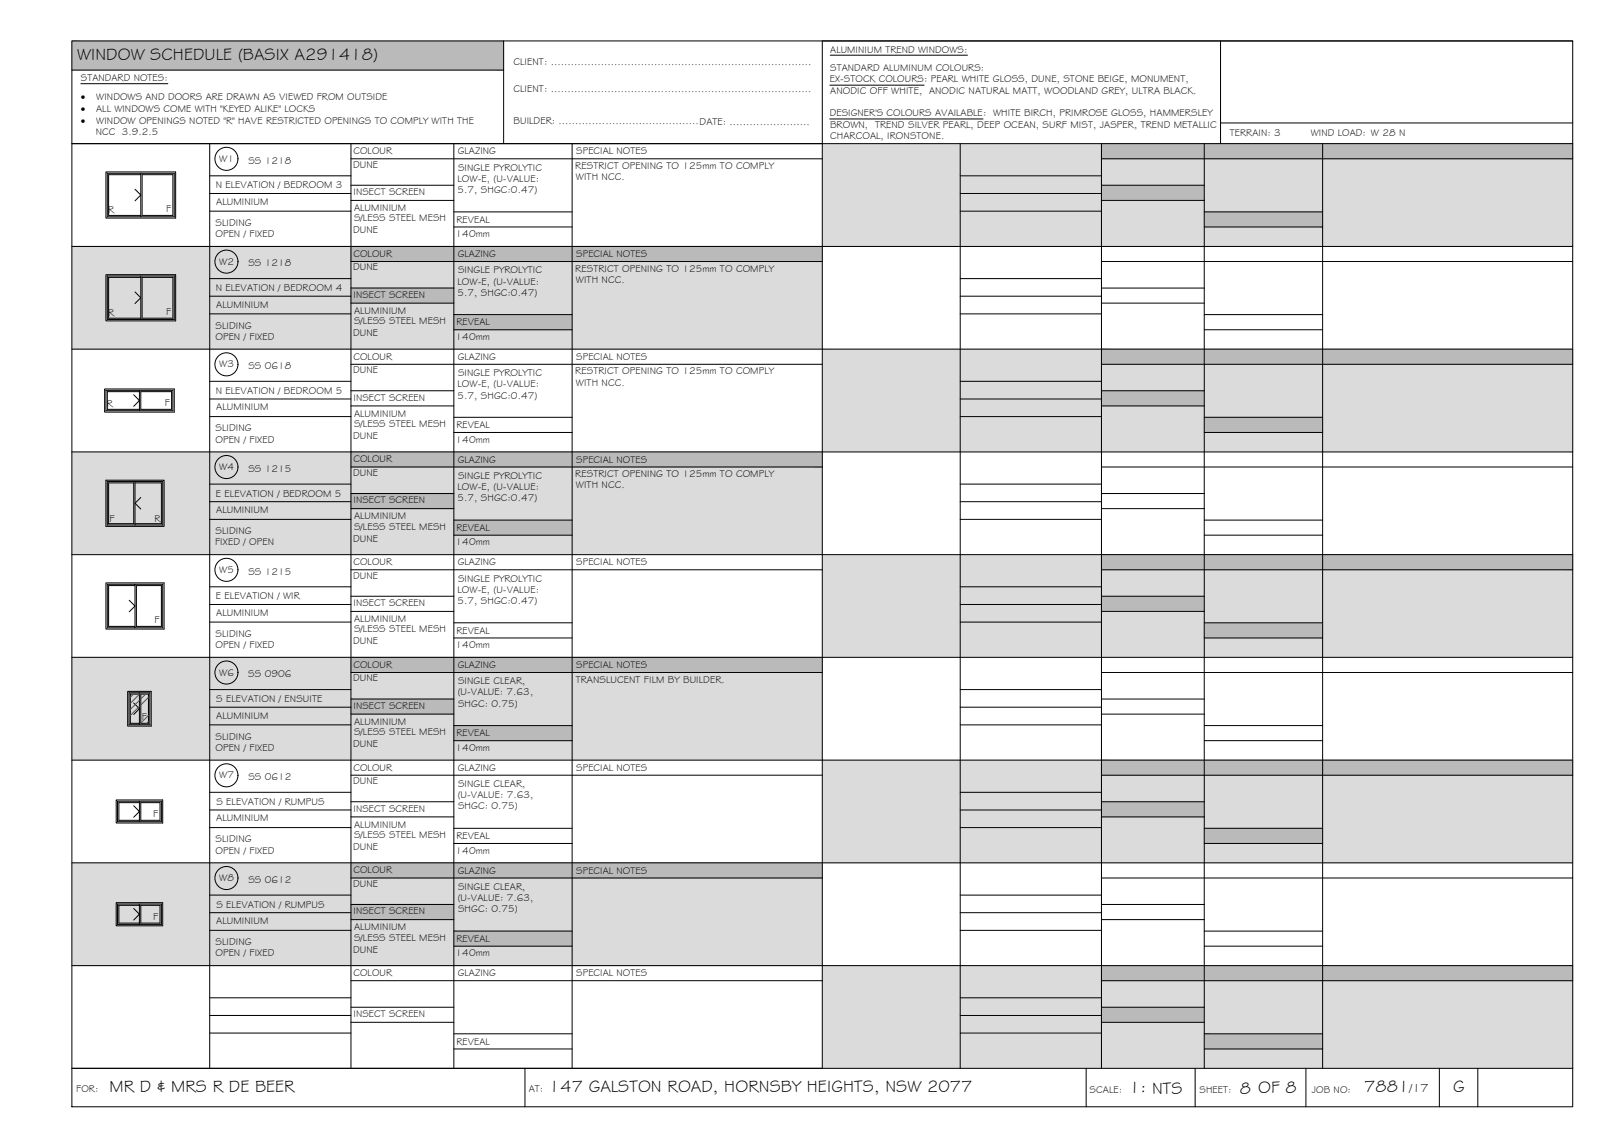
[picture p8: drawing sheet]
<svg xmlns="http://www.w3.org/2000/svg" width="420mm" height="297mm" viewBox="0 0 420 297" stroke-linecap="round" stroke-linejoin="round" font-family="sans-serif">
<!-- layer: WINDOW SCHEDULE HATCH -->
<g fill="#dbdbdb" stroke="#dbdbdb" stroke-width=".26">
<path d="M213.7 37.3l195 26.7v-26.7zM213.7 37.3l195 26.7h-195z"/>
<path d="M18.7 64l195 26.7v-26.7zM18.7 64l195 26.7h-195z"/>
<path d="M213.7 90.7l195 26.7v-26.7zM213.7 90.7l195 26.7h-195z"/>
<path d="M18.7 117.4l195 26.7v-26.7zM18.7 117.4l195 26.7h-195z"/>
<path d="M213.7 144.1l195 26.7v-26.7zM213.7 144.1l195 26.7h-195z"/>
<path d="M18.7 170.8l195 26.7v-26.7zM18.7 170.8l195 26.7h-195z"/>
<path d="M213.7 197.5l195 26.7v-26.7zM213.7 197.5l195 26.7h-195z"/>
<path d="M18.7 224.2l195 26.7v-26.7zM18.7 224.2l195 26.7h-195z"/>
<path d="M213.7 250.9l195 26.7v-26.7zM213.7 250.9l195 26.7h-195z"/>
</g>
<g fill="#bababa" stroke="#bababa" stroke-width=".26">
<path d="M18.7 10.6l112.2 7.6v-7.6zM18.7 10.6l112.2 7.6h-112.2z"/>
<path d="M286.2 37.3l122.5 4v-4zM286.2 37.3l122.5 4h-122.5z"/>
<path d="M286.2 48.1l26.7 4v-4zM286.2 48.1l26.7 4h-26.7z"/>
<path d="M312.9 55.1l30.8 3.9v-3.9zM312.9 55.1l30.8 3.9h-30.8z"/>
<path d="M91.2 64l122.5 4v-4zM91.2 64l122.5 4h-122.5z"/>
<path d="M91.2 74.9l26.7 3.9v-3.9zM91.2 74.9l26.7 3.9h-26.7z"/>
<path d="M117.9 81.8l30.8 3.9v-3.9zM117.9 81.8l30.8 3.9h-30.8z"/>
<path d="M286.2 90.7l122.5 4v-4zM286.2 90.7l122.5 4h-122.5z"/>
<path d="M286.2 101.6l26.7 3.9v-3.9zM286.2 101.6l26.7 3.9h-26.7z"/>
<path d="M312.9 108.5l30.8 3.9v-3.9zM312.9 108.5l30.8 3.9h-30.8z"/>
<path d="M91.2 117.4l122.5 4v-4zM91.2 117.4l122.5 4h-122.5z"/>
<path d="M91.2 128.3l26.7 3.9v-3.9zM91.2 128.3l26.7 3.9h-26.7z"/>
<path d="M117.9 135.2l30.8 3.9v-3.9zM117.9 135.2l30.8 3.9h-30.8z"/>
<path d="M286.2 144.1l122.5 4v-4zM286.2 144.1l122.5 4h-122.5z"/>
<path d="M286.2 155l26.7 3.9v-3.9zM286.2 155l26.7 3.9h-26.7z"/>
<path d="M312.9 161.9l30.8 3.9v-3.9zM312.9 161.9l30.8 3.9h-30.8z"/>
<path d="M91.2 170.8l122.5 4v-4zM91.2 170.8l122.5 4h-122.5z"/>
<path d="M91.2 181.6l26.7 4v-4zM91.2 181.6l26.7 4h-26.7z"/>
<path d="M117.9 188.6l30.8 3.9v-3.9zM117.9 188.6l30.8 3.9h-30.8z"/>
<path d="M286.2 197.5l122.5 4v-4zM286.2 197.5l122.5 4h-122.5z"/>
<path d="M286.2 208.4l26.7 3.9v-3.9zM286.2 208.4l26.7 3.9h-26.7z"/>
<path d="M312.9 215.3l30.8 3.9v-3.9zM312.9 215.3l30.8 3.9h-30.8z"/>
<path d="M91.2 224.2l122.5 4v-4zM91.2 224.2l122.5 4h-122.5z"/>
<path d="M91.2 235l26.7 4v-4zM91.2 235l26.7 4h-26.7z"/>
<path d="M117.9 242l30.8 3.9v-3.9zM117.9 242l30.8 3.9h-30.8z"/>
<path d="M286.2 250.9l122.5 4v-4zM286.2 250.9l122.5 4h-122.5z"/>
<path d="M286.2 261.8l26.7 3.9v-3.9zM286.2 261.8l26.7 3.9h-26.7z"/>
<path d="M312.9 268.7l30.8 3.9v-3.9zM312.9 268.7l30.8 3.9h-30.8z"/>
</g>
<!-- layer: BORDER -->
<g fill="none" stroke="#000" stroke-width=".26">
<path d="M18.7 10.6h390v277h-390zM18.7 18.2h112.2M130.9 10.6v26.7M317.1 10.6v26.7M408.7 10.6h-195v267M18.7 37.3h390M54.5 37.3v240.3M91.2 37.3v240.3M117.9 37.3v240.3M148.7 37.3v240.3M249.5 37.3v240.3M286.2 37.3v240.3"/>
<path d="M312.9 37.3v240.3M317.1 32h91.6M343.7 37.3v240.3M54.5 45.7h36.7M54.5 50.3h36.7M54.5 54.9h36.7M91.2 41.3h122.5M91.2 48.1h26.7M91.2 52.1h26.7M117.9 55.1h30.8M117.9 59h30.8M249.5 45.7h36.7"/>
<path d="M249.5 50.3h36.7M249.5 54.9h36.7M286.2 41.3h122.5M286.2 48.1h26.7M286.2 52.1h26.7M312.9 55.1h30.8M312.9 59h30.8M18.7 64h390M54.5 72.4h36.7M54.5 77h36.7M91.2 68h122.5M91.2 74.9h26.7"/>
<path d="M91.2 78.8h26.7M249.5 72.4h36.7M249.5 77h36.7M286.2 68h122.5M286.2 74.9h26.7M286.2 78.8h26.7M18.7 90.7h390M54.5 81.6h36.7M54.5 99.1h36.7M91.2 94.7h122.5M117.9 81.8h30.8M117.9 85.7h30.8"/>
<path d="M249.5 81.6h36.7M249.5 99.1h36.7M286.2 94.7h122.5M312.9 81.8h30.8M312.9 85.7h30.8M18.7 117.4h390M54.5 103.7h36.7M54.5 108.3h36.7M91.2 101.6h26.7M91.2 105.5h26.7M117.9 108.5h30.8M117.9 112.4h30.8"/>
<path d="M249.5 103.7h36.7M249.5 108.3h36.7M286.2 101.6h26.7M286.2 105.5h26.7M312.9 108.5h30.8M312.9 112.4h30.8M54.5 125.8h36.7M54.5 130.4h36.7M54.5 135h36.7M91.2 121.4h122.5M91.2 128.3h26.7M91.2 132.2h26.7"/>
<path d="M117.9 135.2h30.8M117.9 139.1h30.8M249.5 125.8h36.7M249.5 130.4h36.7M249.5 135h36.7M286.2 121.4h122.5M286.2 128.3h26.7M286.2 132.2h26.7M312.9 135.2h30.8M312.9 139.1h30.8M18.7 144.1h390M54.5 152.5h36.7"/>
<path d="M54.5 157.1h36.7M91.2 148.1h122.5M91.2 155h26.7M91.2 158.9h26.7M249.5 152.5h36.7M249.5 157.1h36.7M286.2 148.1h122.5M286.2 155h26.7M286.2 158.9h26.7M18.7 170.8h390M54.5 161.7h36.7M54.5 179.2h36.7"/>
<path d="M91.2 174.8h122.5M117.9 161.9h30.8M117.9 165.8h30.8M249.5 161.7h36.7M249.5 179.2h36.7M286.2 174.8h122.5M312.9 161.9h30.8M312.9 165.8h30.8M18.7 197.5h390M54.5 183.8h36.7M54.5 188.4h36.7M91.2 181.7h26.7"/>
<path d="M91.2 185.6h26.7M117.9 188.6h30.8M117.9 192.5h30.8M249.5 183.8h36.7M249.5 188.4h36.7M286.2 181.7h26.7M286.2 185.6h26.7M312.9 188.6h30.8M312.9 192.5h30.8M54.5 205.9h36.7M54.5 210.5h36.7M54.5 215.1h36.7"/>
<path d="M91.2 201.5h122.5M91.2 208.4h26.7M91.2 212.3h26.7M117.9 215.3h30.8M117.9 219.2h30.8M249.5 205.9h36.7M249.5 210.5h36.7M249.5 215.1h36.7M286.2 201.5h122.5M286.2 208.4h26.7M286.2 212.3h26.7M312.9 215.3h30.8"/>
<path d="M312.9 219.2h30.8M18.7 224.2h390M54.5 232.6h36.7M54.5 237.2h36.7M91.2 228.2h122.5M91.2 235h26.7M91.2 239h26.7M249.5 232.6h36.7M249.5 237.2h36.7M286.2 228.2h122.5M286.2 235h26.7M286.2 239h26.7"/>
<path d="M18.7 250.9h390M54.5 241.8h36.7M54.5 259.3h36.7M91.2 254.9h122.5M117.9 242h30.8M117.9 245.9h30.8M249.5 241.8h36.7M249.5 259.3h36.7M286.2 254.9h122.5M312.9 242h30.8M312.9 245.9h30.8M18.7 277.6h390"/>
<path d="M54.5 263.9h36.7M54.5 268.5h36.7M91.2 261.8h26.7M91.2 265.7h26.7M117.9 268.7h30.8M117.9 272.6h30.8M136.4 277.6v10M249.5 263.9h36.7M249.5 268.5h36.7M282.2 277.6v10M286.2 261.8h26.7M286.2 265.7h26.7"/>
<path d="M310.5 277.6v10M312.9 268.7h30.8M312.9 272.6h30.8M339.3 277.6v10M374 277.6v10M384 277.6v10"/>
</g>
<!-- layer: TEXT -->
<path d="M215.7 14.3h35.7M21 21.8h22.6M215.6 30.9h39.8M215.6 22.1h24.5" fill="none" stroke="#000" stroke-width=".26"/>
<!-- layer: WINDOWS -->
<g fill="none" stroke="#000" stroke-width=".26">
<path d="M27.9 45h17.4v11.3h-17.4zM35.1 49.2l1.5 1.5-1.5 1.5M36.6 45.4h-8.4v10.6h8.4M36.6 45v11.3M36.9 45.4h8v10.6h-8zM27.9 71.7h17.4v11.3h-17.4zM35.1 75.9l1.5 1.5-1.5 1.5M36.6 72.1h-8.4v10.6h8.4M36.6 71.7v11.3M36.9 72.1h8v10.6h-8zM27.5 101.4h17.4v5.3h-17.4zM34.7 102.6l1.5 1.5-1.5 1.5"/>
<path d="M36.2 101.8h-8.3v4.6h8.3M36.2 101.4v5.3M36.6 101.8h8v4.6h-8zM27.9 125.1h14.4v11.3h-14.4zM28.2 125.5h6.5v10.6h-6.5zM35.1 125.5h6.8v10.6h-6.8M35.1 125.1v11.3M36.6 129.3l-1.5 1.5 1.5 1.5M27.9 151.8h14.4v11.3h-14.4zM33.6 156l1.5 1.5-1.5 1.5M35.1 152.2h-6.9v10.6h6.9M35.1 151.8v11.3"/>
<path d="M35.4 152.2h6.5v10.6h-6.5zM33.5 180h5.4v8.3h-5.4zM34.7 182.7l1.5 1.5-1.5 1.5M36.2 180v8.3M36.2 180.4h-2.3v7.6h2.3M36.6 180.4h2v7.6h-2zM30.5 208.2h11.4v5.3h-11.4zM34.7 209.4l1.5 1.5-1.5 1.5M36.2 208.2v5.3M36.2 208.6h-5.3v4.6h5.3M36.6 208.6h5v4.6h-5zM30.5 234.9h11.4v5.3h-11.4z"/>
<path d="M34.7 236.1l1.5 1.5-1.5 1.5M36.2 234.9v5.3M36.2 235.3h-5.3v4.6h5.3M36.6 235.3h5v4.6h-5z"/>
<circle cx="58.8" cy="41.3" r="3"/>
<circle cx="58.8" cy="68" r="3"/>
<circle cx="58.8" cy="94.7" r="3"/>
<circle cx="58.8" cy="121.4" r="3"/>
<circle cx="58.8" cy="148.1" r="3"/>
<circle cx="58.8" cy="174.8" r="3"/>
<circle cx="58.8" cy="201.5" r="3"/>
<circle cx="58.8" cy="228.2" r="3"/>
</g>
<!-- layer: NEWWORK -->
<path d="M27.5 44.7h18.1v12h-18.1zM27.5 71.4h18.1v12h-18.1zM27.2 101.1h18.1v6h-18.1zM27.5 124.8h15.1v12h-15.1zM27.5 151.5h15.1v12h-15.1zM33.2 179.7h6.1v9h-6.1zM30.2 207.9h12.1v6h-12.1zM30.2 234.6h12.1v6h-12.1z" fill="none" stroke="#000" stroke-width=".26"/>
<!-- layer: HATCH -->
<path d="M34.7 180.4l-.8 .8M36.2 180.4l-2.3 2.4M36.2 182l-2.3 2.4M36.2 183.6l-2.3 2.3M37.9 180.4l-1.3 1.2M38.6 185.9l-2 2M38.6 187.5l-.5 .5M38.6 181.2l-2 2" fill="none" stroke="#545454" stroke-width=".26"/>
<g font-size="4.5">
<text x="20" y="15.6">WINDOW SCHEDULE (BASIX A291418)</text>
<text x="28.5" y="283.7">MR D &amp; MRS R DE BEER</text>
<text x="142.6" y="283.7">147 GALSTON ROAD, HORNSBY HEIGHTS, NSW 2077</text>
<text x="293.4" y="284">1: NTS</text>
<text x="322.2" y="284.2">8 OF 8</text>
<text x="354.5" y="283.8">7881</text>
<text x="377.6" y="283.8">G</text>
</g>
<text font-size="3.2" x="366.3" y="283.8">/17</text>
<g font-size="2.6">
<text x="133.4" y="16.9">CLIENT: ..............................................................................</text>
<text x="215.7" y="13.6">ALUMINIUM TREND WINDOWS:</text>
<text x="21" y="21.1">STANDARD NOTES:</text>
<text x="215.6" y="21.4">EX-STOCK COLOURS: PEARL WHITE GLOSS, DUNE, STONE BEIGE, MONUMENT,</text>
<text x="215.7" y="18.5">STANDARD ALUMINUM COLOURS:</text>
<text x="21" y="26.1">·</text>
<text x="21" y="29.1">·</text>
<text x="25" y="29.1">ALL WINDOWS COME WITH &quot;KEYED ALIKE&quot; LOCKS</text>
<text x="25" y="26.1">WINDOWS AND DOORS ARE DRAWN AS VIEWED FROM OUTSIDE</text>
<text x="133.4" y="24">CLIENT: ..............................................................................</text>
<text x="215.7" y="24.4">ANODIC OFF WHITE, ANODIC NATURAL MATT, WOODLAND GREY, ULTRA BLACK.</text>
<text x="21" y="32.1">·</text>
<text x="24.9" y="35.1">NCC 3.9.2.5</text>
<text x="25" y="32.1">WINDOW OPENINGS NOTED &quot;R&quot; HAVE RESTRICTED OPENINGS TO COMPLY WITH THE</text>
<text x="133.4" y="32.3">BUILDER: ..........................................DATE: ........................</text>
<text x="215.6" y="30.2">DESIGNER'S COLOURS AVAILABLE: WHITE BIRCH, PRIMROSE GLOSS, HAMMERSLEY</text>
<text x="215.7" y="33.2">BROWN, TREND SILVER PEARL, DEEP OCEAN, SURF MIST, JASPER, TREND METALLIC</text>
<text x="319.6" y="35.4">TERRAIN: 3</text>
<text x="340.6" y="35.4">WIND LOAD: W 28 N</text>
<text x="91.8" y="40.1">COLOUR</text>
<text x="119" y="40.1">GLAZING</text>
<text x="149.7" y="40.1">SPECIAL NOTES</text>
<text x="215.7" y="36.1">CHARCOAL, IRONSTONE.</text>
<text x="57" y="42.1">W1</text>
<text x="64.5" y="42.6">SS 1218</text>
<text x="91.8" y="43.5">DUNE</text>
<text x="118.9" y="47.2">LOW-E, (U-VALUE:</text>
<text x="119" y="44.3">SINGLE PYROLYTIC</text>
<text x="149.5" y="43.9">RESTRICT OPENING TO 125mm TO COMPLY</text>
<text x="149.6" y="46.8">WITH NCC.</text>
<text x="56.1" y="49">N ELEVATION / BEDROOM 3</text>
<text x="56.2" y="53.2">ALUMINIUM</text>
<text x="91.8" y="50.7">INSECT SCREEN</text>
<text x="118.9" y="50.2">5.7, SHGC:0.47)</text>
<text x="28.1" y="55.4">R</text>
<text x="43.2" y="55.2">F</text>
<text x="56" y="58.7">SLIDING</text>
<text x="92" y="54.9">ALUMINIUM</text>
<text x="92" y="57.5">S/LESS STEEL MESH</text>
<text x="118.6" y="57.9">REVEAL</text>
<text x="56" y="61.6">OPEN / FIXED</text>
<text x="91.8" y="60.7">DUNE</text>
<text x="118.4" y="61.7">140mm</text>
<text x="57" y="68.8">W2</text>
<text x="64.5" y="69.3">SS 1218</text>
<text x="91.8" y="70.2">DUNE</text>
<text x="91.8" y="66.8">COLOUR</text>
<text x="119" y="66.9">GLAZING</text>
<text x="119" y="71">SINGLE PYROLYTIC</text>
<text x="149.5" y="70.6">RESTRICT OPENING TO 125mm TO COMPLY</text>
<text x="149.7" y="66.9">SPECIAL NOTES</text>
<text x="56.1" y="75.7">N ELEVATION / BEDROOM 4</text>
<text x="91.8" y="77.4">INSECT SCREEN</text>
<text x="118.9" y="73.9">LOW-E, (U-VALUE:</text>
<text x="118.9" y="76.9">5.7, SHGC:0.47)</text>
<text x="149.6" y="73.5">WITH NCC.</text>
<text x="28.1" y="82.1">R</text>
<text x="43.2" y="81.9">F</text>
<text x="56.2" y="79.9">ALUMINIUM</text>
<text x="92" y="81.6">ALUMINIUM</text>
<text x="56" y="88.3">OPEN / FIXED</text>
<text x="56" y="85.4">SLIDING</text>
<text x="91.8" y="87.4">DUNE</text>
<text x="92" y="84.2">S/LESS STEEL MESH</text>
<text x="118.4" y="88.3">140mm</text>
<text x="118.6" y="84.6">REVEAL</text>
<text x="57" y="95.5">W3</text>
<text x="64.5" y="96">SS 0618</text>
<text x="91.8" y="93.5">COLOUR</text>
<text x="119" y="93.5">GLAZING</text>
<text x="149.7" y="93.5">SPECIAL NOTES</text>
<text x="91.8" y="96.9">DUNE</text>
<text x="118.9" y="100.6">LOW-E, (U-VALUE:</text>
<text x="119" y="97.7">SINGLE PYROLYTIC</text>
<text x="149.5" y="97.3">RESTRICT OPENING TO 125mm TO COMPLY</text>
<text x="149.6" y="100.2">WITH NCC.</text>
<text x="27.8" y="105.8">R</text>
<text x="42.8" y="105.6">F</text>
<text x="56.1" y="102.4">N ELEVATION / BEDROOM 5</text>
<text x="56.2" y="106.7">ALUMINIUM</text>
<text x="91.8" y="104.1">INSECT SCREEN</text>
<text x="118.9" y="103.6">5.7, SHGC:0.47)</text>
<text x="56" y="112.1">SLIDING</text>
<text x="92" y="108.3">ALUMINIUM</text>
<text x="92" y="110.9">S/LESS STEEL MESH</text>
<text x="118.6" y="111.3">REVEAL</text>
<text x="56" y="115">OPEN / FIXED</text>
<text x="91.8" y="114.1">DUNE</text>
<text x="118.4" y="115">140mm</text>
<text x="57" y="122.2">W4</text>
<text x="64.5" y="122.7">SS 1215</text>
<text x="91.8" y="123.6">DUNE</text>
<text x="91.8" y="120.2">COLOUR</text>
<text x="119" y="120.3">GLAZING</text>
<text x="119" y="124.4">SINGLE PYROLYTIC</text>
<text x="149.5" y="124">RESTRICT OPENING TO 125mm TO COMPLY</text>
<text x="149.7" y="120.3">SPECIAL NOTES</text>
<text x="56.1" y="129.1">E ELEVATION / BEDROOM 5</text>
<text x="91.8" y="130.8">INSECT SCREEN</text>
<text x="118.9" y="127.4">LOW-E, (U-VALUE:</text>
<text x="118.9" y="130.3">5.7, SHGC:0.47)</text>
<text x="149.6" y="126.9">WITH NCC.</text>
<text x="28.5" y="135.6">F</text>
<text x="40.2" y="135.5">R</text>
<text x="56.2" y="133.3">ALUMINIUM</text>
<text x="92" y="135">ALUMINIUM</text>
<text x="92" y="137.6">S/LESS STEEL MESH</text>
<text x="118.6" y="138">REVEAL</text>
<text x="55.9" y="141.7">FIXED / OPEN</text>
<text x="56" y="138.8">SLIDING</text>
<text x="91.8" y="140.8">DUNE</text>
<text x="118.4" y="141.7">140mm</text>
<text x="57" y="148.9">W5</text>
<text x="64.5" y="149.4">SS 1215</text>
<text x="91.8" y="146.9">COLOUR</text>
<text x="119" y="147">GLAZING</text>
<text x="149.7" y="147">SPECIAL NOTES</text>
<text x="56.1" y="155.8">E ELEVATION / WIR</text>
<text x="91.8" y="150.3">DUNE</text>
<text x="118.9" y="154">LOW-E, (U-VALUE:</text>
<text x="119" y="151.1">SINGLE PYROLYTIC</text>
<text x="56.2" y="160">ALUMINIUM</text>
<text x="91.8" y="157.5">INSECT SCREEN</text>
<text x="92" y="161.7">ALUMINIUM</text>
<text x="118.9" y="157">5.7, SHGC:0.47)</text>
<text x="40.2" y="162">F</text>
<text x="56" y="165.5">SLIDING</text>
<text x="91.8" y="167.5">DUNE</text>
<text x="92" y="164.4">S/LESS STEEL MESH</text>
<text x="118.6" y="164.7">REVEAL</text>
<text x="56" y="168.4">OPEN / FIXED</text>
<text x="91.8" y="173.6">COLOUR</text>
<text x="118.4" y="168.4">140mm</text>
<text x="119" y="173.6">GLAZING</text>
<text x="149.7" y="173.7">SPECIAL NOTES</text>
<text x="57" y="175.6">W6</text>
<text x="64.5" y="176.1">SS 0906</text>
<text x="91.8" y="177">DUNE</text>
<text x="119" y="177.8">SINGLE CLEAR,</text>
<text x="149.6" y="177.4">TRANSLUCENT FILM BY BUILDER.</text>
<text x="56.2" y="182.5">S ELEVATION / ENSUITE</text>
<text x="91.8" y="184.2">INSECT SCREEN</text>
<text x="118.9" y="180.7">(U-VALUE: 7.63,</text>
<text x="119" y="183.7">SHGC: 0.75)</text>
<text x="36.8" y="187.2">F</text>
<text x="56.2" y="186.7">ALUMINIUM</text>
<text x="92" y="188.4">ALUMINIUM</text>
<text x="92" y="191">S/LESS STEEL MESH</text>
<text x="118.6" y="191.4">REVEAL</text>
<text x="56" y="195.1">OPEN / FIXED</text>
<text x="56" y="192.2">SLIDING</text>
<text x="91.8" y="194.2">DUNE</text>
<text x="118.4" y="195.1">140mm</text>
<text x="57" y="202.3">W7</text>
<text x="64.5" y="202.7">SS 0612</text>
<text x="91.8" y="203.7">DUNE</text>
<text x="91.8" y="200.3">COLOUR</text>
<text x="119" y="200.4">GLAZING</text>
<text x="149.7" y="200.4">SPECIAL NOTES</text>
<text x="56.2" y="209.2">S ELEVATION / RUMPUS</text>
<text x="118.9" y="207.4">(U-VALUE: 7.63,</text>
<text x="119" y="204.5">SINGLE CLEAR,</text>
<text x="39.8" y="212.4">F</text>
<text x="56.2" y="213.4">ALUMINIUM</text>
<text x="91.8" y="210.9">INSECT SCREEN</text>
<text x="92" y="215.1">ALUMINIUM</text>
<text x="119" y="210.4">SHGC: 0.75)</text>
<text x="56" y="221.8">OPEN / FIXED</text>
<text x="56" y="218.9">SLIDING</text>
<text x="91.8" y="220.9">DUNE</text>
<text x="92" y="217.8">S/LESS STEEL MESH</text>
<text x="118.4" y="221.8">140mm</text>
<text x="118.6" y="218.1">REVEAL</text>
<text x="91.8" y="227">COLOUR</text>
<text x="119" y="227">GLAZING</text>
<text x="149.7" y="227.1">SPECIAL NOTES</text>
<text x="57" y="229">W8</text>
<text x="64.5" y="229.5">SS 0612</text>
<text x="91.8" y="230.4">DUNE</text>
<text x="119" y="231.2">SINGLE CLEAR,</text>
<text x="39.8" y="239.1">F</text>
<text x="56.2" y="235.9">S ELEVATION / RUMPUS</text>
<text x="91.8" y="237.6">INSECT SCREEN</text>
<text x="118.9" y="234.1">(U-VALUE: 7.63,</text>
<text x="119" y="237.1">SHGC: 0.75)</text>
<text x="56" y="245.6">SLIDING</text>
<text x="56.2" y="240.1">ALUMINIUM</text>
<text x="92" y="241.8">ALUMINIUM</text>
<text x="92" y="244.4">S/LESS STEEL MESH</text>
<text x="118.6" y="244.8">REVEAL</text>
<text x="56" y="248.5">OPEN / FIXED</text>
<text x="91.8" y="247.6">DUNE</text>
<text x="118.4" y="248.6">140mm</text>
<text x="91.8" y="253.7">COLOUR</text>
<text x="119" y="253.8">GLAZING</text>
<text x="149.7" y="253.8">SPECIAL NOTES</text>
<text x="91.8" y="264.3">INSECT SCREEN</text>
<text x="118.6" y="271.5">REVEAL</text>
<text x="19.8" y="283.8">FOR:</text>
<text x="137.4" y="283.7">AT:</text>
<text x="283.1" y="284">SCALE:</text>
<text x="311.7" y="284">SHEET:</text>
<text x="340.9" y="284">JOB NO:</text>
</g>
</svg>
